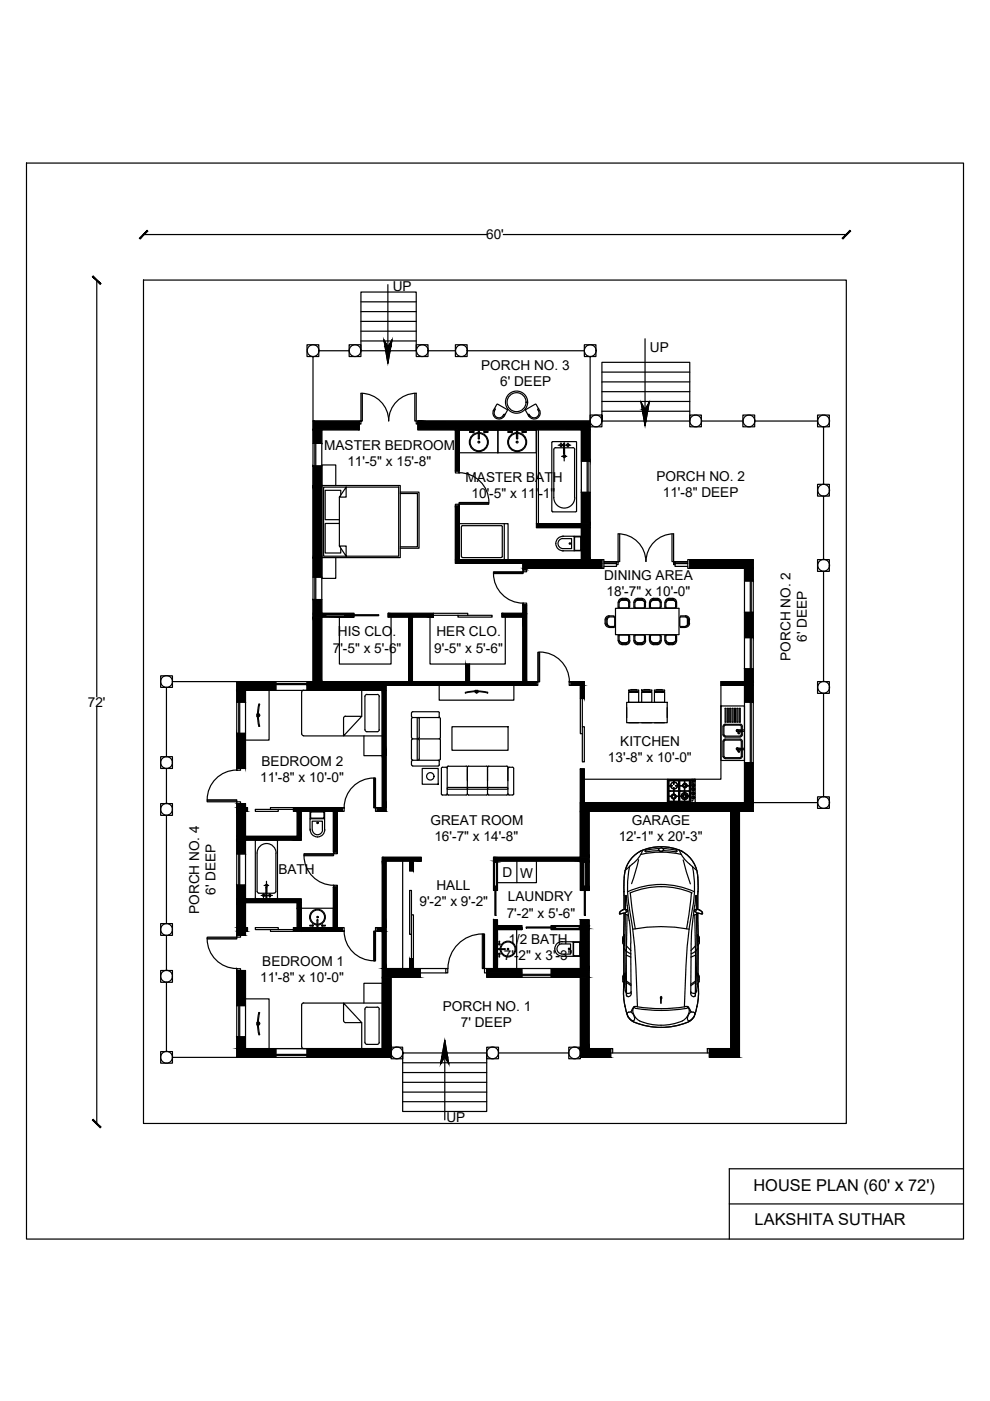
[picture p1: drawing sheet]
<svg xmlns="http://www.w3.org/2000/svg" width="210mm" height="297mm" viewBox="0 0 210 297" stroke-linecap="round" stroke-linejoin="round" font-family="sans-serif">
<!-- layer: 0 -->
<g fill="#000" stroke="#000" stroke-width=".21">
<path d="M81.4 72l.1 .3zM81.6 73.5h1.3l-.2 .9zM83.1 72l-.1 .3zM135.9 85.3l.9 1.5h-.6zM136.2 87.2h1.1l-.4 2.1zM137.7 85.3l-.3 1.5h-.6zM93.5 225.3l-.1 .3zM94.3 220.5l.5 2.8h-1zM94.3 224.1h.6l.2 1.2z"/>
<path d="M31.2 48.8l-1.5 1.9 1.7-1.7zM29.5 50.5l1.7-1.7-1.5 1.9z"/>
<path d="M178.5 50.5l.2 .2 1.5-1.9zM180.2 48.8l.2 .2-1.7 1.7z"/>
<path d="M19.6 58.7l1.6 1.6 .2-.2zM19.6 58.7l.2-.2 1.6 1.6z"/>
<path d="M81.4 72.3l.8 1.2zM81.4 72.3l.8 1.2h-.6z"/>
<path d="M81.6 73.5l.2 .9h.9zM81.8 74.4h.9l-.5 2.6z"/>
<path d="M83 72.3l-.1 1.2zM83 72.3l-.1 1.2h-.7z"/>
<path d="M66.4 98.8l1.8 4.1v-4.1zM66.4 98.8l1.8 4.1h-1.8z"/>
<path d="M66.4 91.1l1.8 2.9v-2.9zM66.4 91.1l1.8 2.9h-1.8z"/>
<path d="M66.4 89.3l9.8 1.8v-1.8zM66.4 89.3l9.8 1.8h-9.8z"/>
<path d="M96.5 91.1l.9 8.8v-8.8zM96.5 91.1l.9 8.8h-.9z"/>
<path d="M88.6 89.3l36.5 1.8v-1.8zM88.6 89.3l36.5 1.8h-36.5z"/>
<path d="M123.3 91.1l1.8 6.7v-6.7zM123.3 91.1l1.8 6.7h-1.8z"/>
<path d="M136.2 87.2l.4 2.1h.3zM136.6 89.3h.3l-.1 1z"/>
<path d="M136.2 86.8l1.1 .4 .1-.4zM136.2 86.8l1.1 .4h-1.1z"/>
<path d="M66.4 102.9l1.8 15.3v-15.3zM66.4 102.9l1.8 15.3h-1.8z"/>
<path d="M66.4 118.2l1.8 4.2v-4.2zM66.4 118.2l1.8 4.2h-1.8z"/>
<path d="M96.5 107.3l.9 11.3v-11.3zM96.5 107.3l.9 11.3h-.9z"/>
<path d="M123.3 104.4l1.8 6.6v-6.6zM123.3 104.4l1.8 6.6h-1.8z"/>
<path d="M113.7 111l11.4 .9v-.9zM113.7 111l11.4 .9h-11.4z"/>
<path d="M123.3 111.9l1.8 6.7v-6.7zM123.3 111.9l1.8 6.7h-1.8z"/>
<path d="M96.5 118.6l31.1 .9v-.9zM96.5 118.6l31.1 .9h-31.1z"/>
<path d="M110.9 119.5l16.7 1v-1zM110.9 119.5l16.7 1h-16.7z"/>
<path d="M146.2 118.6l13.5 1.9v-1.9zM146.2 118.6l13.5 1.9h-13.5z"/>
<path d="M66.4 127.1l1.8 2.9v-2.9zM66.4 127.1l1.8 2.9h-1.8z"/>
<path d="M66.4 130.8l1.8 13.7v-13.7zM66.4 130.8l1.8 13.7h-1.8z"/>
<path d="M66.4 130.2l2.6 .4v-.4zM66.4 130.2l2.6 .4h-2.6z"/>
<path d="M66.4 130l8.6 .2v-.2zM66.4 130l8.6 .2h-8.6z"/>
<path d="M66.4 130.6l8.6 .2v-.2zM66.4 130.6l8.6 .2h-8.6z"/>
<path d="M86.6 130.8l.8 13.7v-13.7zM86.6 130.8l.8 13.7h-.8z"/>
<path d="M82.3 130l9.6 .8v-.8zM82.3 130l9.6 .8h-9.6z"/>
<path d="M110.9 120.5l.8 .3v-.3zM110.9 120.5l.8 .3h-.8z"/>
<path d="M110.9 128.3l.8 1.7v-1.7zM110.9 128.3l.8 1.7h-.8z"/>
<path d="M106.4 130l5.3 .8v-.8zM106.4 130l5.3 .8h-5.3z"/>
<path d="M110.9 130.8l.8 13.7v-13.7zM110.9 130.8l.8 13.7h-.8z"/>
<path d="M157.8 129.8l1.9 5.4v-5.4zM157.8 129.8l1.9 5.4h-1.9z"/>
<path d="M157.8 120.5l1.9 2.7v-2.7zM157.8 120.5l1.9 2.7h-1.9z"/>
<path d="M50.2 155.5l1.9 7.4v-7.4zM50.2 155.5l1.9 7.4h-1.9z"/>
<path d="M50.2 146.4l1.9 2.5v-2.5zM50.2 146.4l1.9 2.5h-1.9z"/>
<path d="M50.2 144.5l8.3 1.9v-1.9zM50.2 144.5l8.3 1.9h-8.3z"/>
<path d="M65.1 145.3l16.8 1.1v-1.1zM65.1 145.3l16.8 1.1h-16.8z"/>
<path d="M81.1 146.4l.8 13.8v-13.8zM81.1 146.4l.8 13.8h-.8z"/>
<path d="M98.7 140.8l.9 3.7v-3.7zM98.7 140.8l.9 3.7h-.9z"/>
<path d="M65.1 144.5l48.6 .8v-.8zM65.1 144.5l48.6 .8h-48.6z"/>
<path d="M121.1 144.5l2.8 .8v-.8zM121.1 144.5l2.8 .8h-2.8z"/>
<path d="M123 145.3l.9 2.8v-2.8zM123 145.3l.9 2.8h-.9z"/>
<path d="M157.8 141.8l1.9 2.7v-2.7zM157.8 141.8l1.9 2.7h-1.9z"/>
<path d="M152.9 144.5l6.8 .8v-.8zM152.9 144.5l6.8 .8h-6.8z"/>
<path d="M157.8 145.3l1.9 3.6v-3.6zM157.8 145.3l1.9 3.6h-1.9z"/>
<path d="M50.2 170.4l1.9 .8v-.8zM50.2 170.4l1.9 .8h-1.9z"/>
<path d="M50.2 172l1.9 5.3v-5.3zM50.2 172l1.9 5.3h-1.9z"/>
<path d="M50.2 178.1l1.9 2.9v-2.9zM50.2 178.1l1.9 2.9h-1.9z"/>
<path d="M50.2 171.2l2.3 .8v-.8zM50.2 171.2l2.3 .8h-2.3z"/>
<path d="M63 172l.9 5.3v-5.3zM63 172l.9 5.3h-.9z"/>
<path d="M50.2 177.3l13.7 .8v-.8zM50.2 177.3l13.7 .8h-13.7z"/>
<path d="M70.7 172l.8 8.6v-8.6zM70.7 172l.8 8.6h-.8z"/>
<path d="M62.2 171.2l10.3 .8v-.8zM62.2 171.2l10.3 .8h-10.3z"/>
<path d="M81.1 160.2l.8 11v-11zM81.1 160.2l.8 11h-.8z"/>
<path d="M80 171.2l1.9 .8v-.8zM80 171.2l1.9 .8h-1.9z"/>
<path d="M123 163l.9 7.2v-7.2zM123 163l.9 7.2h-.9z"/>
<path d="M123 172l1.9 9.8v-9.8zM123 172l1.9 9.8h-1.9z"/>
<path d="M154.9 172l1.9 50.3v-50.3zM154.9 172l1.9 50.3h-1.9z"/>
<path d="M157.8 161.7l1.9 8.5v-8.5zM157.8 161.7l1.9 8.5h-1.9z"/>
<path d="M123 170.2l36.7 1.8v-1.8zM123 170.2l36.7 1.8h-36.7z"/>
<path d="M50.2 187.6l1.9 3v-3zM50.2 187.6l1.9 3h-1.9z"/>
<path d="M50.2 191.4l1.9 5.3v-5.3zM50.2 191.4l1.9 5.3h-1.9z"/>
<path d="M50.2 197.5l1.9 .8v-.8zM50.2 197.5l1.9 .8h-1.9z"/>
<path d="M50.2 196.7l2.3 .8v-.8zM50.2 196.7l2.3 .8h-2.3z"/>
<path d="M50.2 190.6l13.7 .8v-.8zM50.2 190.6l13.7 .8h-13.7z"/>
<path d="M63 191.4l.9 1.2v-1.2zM63 191.4l.9 1.2h-.9z"/>
<path d="M63 192.6l.9 4.1v-4.1zM63 192.6l.9 4.1h-.9z"/>
<path d="M70.7 188.1l.8 8.6v-8.6zM70.7 188.1l.8 8.6h-.8z"/>
<path d="M62.2 196.7l10.3 .7v-.7zM62.2 196.7l10.3 .7h-10.3z"/>
<path d="M62.2 197.4l10.3 .1zM62.2 197.4l10.3 .1z"/>
<path d="M81.1 182.6l.8 14.1v-14.1zM81.1 182.6l.8 14.1h-.8z"/>
<path d="M80 196.7l1.9 .8v-.8zM80 196.7l1.9 .8h-1.9z"/>
<path d="M81.1 197.5l.8 7.8v-7.8zM81.1 197.5l.8 7.8h-.8z"/>
<path d="M86.9 182.6l.8 2v-2zM86.9 182.6l.8 2h-.8z"/>
<path d="M81.1 181.8l8.2 .8v-.8zM81.1 181.8l8.2 .8h-8.2z"/>
<path d="M104.6 182.8l.2 6v-6zM104.6 182.8l.2 6h-.2z"/>
<path d="M104.6 182.6l.9 .2v-.2zM104.6 182.6l.9 .2h-.9z"/>
<path d="M105.3 182.8l.2 6v-6zM105.3 182.8l.2 6h-.2z"/>
<path d="M104.6 195l.9 1.2v-1.2zM104.6 195l.9 1.2h-.9z"/>
<path d="M104.6 197.1l.9 8.2v-8.2zM104.6 197.1l.9 8.2h-.9z"/>
<path d="M104.6 196.2l6 .5v-.5zM104.6 196.2l6 .5h-6z"/>
<path d="M104.6 196.7l6 .4v-.4zM104.6 196.7l6 .4h-6z"/>
<path d="M123 182.8l.8 6v-6zM123 182.8l.8 6h-.8z"/>
<path d="M104.6 181.8l20.3 .8v-.8zM104.6 181.8l20.3 .8h-20.3z"/>
<path d="M123 182.6l1.9 .2v-.2zM123 182.6l1.9 .2h-1.9z"/>
<path d="M124.2 182.8l.7 6v-6zM124.2 182.8l.7 6h-.7z"/>
<path d="M123 195l1.9 1.2v-1.2zM123 195l1.9 1.2h-1.9z"/>
<path d="M116.9 196.2l8 .3v-.3zM116.9 196.2l8 .3h-8z"/>
<path d="M122.8 196.5l2.1 .4v-.4zM122.8 196.5l2.1 .4h-2.1z"/>
<path d="M116.9 196.9l8 .2v-.2zM116.9 196.9l8 .2h-8z"/>
<path d="M123 197.1l1.9 8.2v-8.2zM123 197.1l1.9 8.2h-1.9z"/>
<path d="M50.2 219.8l1.9 2.5v-2.5zM50.2 219.8l1.9 2.5h-1.9z"/>
<path d="M50.2 205.8l1.9 7.4v-7.4zM50.2 205.8l1.9 7.4h-1.9z"/>
<path d="M81.1 207.2l1.8 15.1v-15.1zM81.1 207.2l1.8 15.1h-1.8z"/>
<path d="M86.9 203.3l.8 2v-2zM86.9 203.3l.8 2h-.8z"/>
<path d="M81.1 205.3l8 1.9v-1.9zM81.1 205.3l8 1.9h-8z"/>
<path d="M103.2 205.3l7.4 1v-1zM103.2 205.3l7.4 1h-7.4z"/>
<path d="M103.2 206.3l7.4 .9v-.9zM103.2 206.3l7.4 .9h-7.4z"/>
<path d="M116.9 205.3l8 1.9v-1.9zM116.9 205.3l8 1.9h-8z"/>
<path d="M123 207.2l1.9 15.1v-15.1zM123 207.2l1.9 15.1h-1.9z"/>
<path d="M19.8 237.3l-.2 .2 1.8 1.5zM19.6 237.5l1.8 1.5-.2 .1z"/>
<path d="M50.2 222.3l8.3 1.9v-1.9zM50.2 222.3l8.3 1.9h-8.3z"/>
<path d="M65.1 222.3l17.8 1.9v-1.9zM65.1 222.3l17.8 1.9h-17.8z"/>
<path d="M94.3 224.1l.8 1.2zM95 225.3l.2 .3z"/>
<path d="M93.7 224.1l-.2 1.2 .8-1.2zM93.7 224.1l-.2 1.2z"/>
<path d="M93.8 223.3l1.1 .8-.1-.8zM93.8 223.3l1.1 .8h-1.2z"/>
<path d="M123 222.3l6.5 1.9v-1.9zM123 222.3l6.5 1.9h-6.5z"/>
<path d="M150.4 222.3l6.4 1.9v-1.9zM150.4 222.3l6.4 1.9h-6.4z"/>
</g>
<g fill="none" stroke="#000" stroke-width=".25">
<path d="M5.6 34.6h198.7v228.1h-198.7zM20.5 59.4v88.3M30.4 59.4h149v178.8h-149zM30.4 49.7h72.8M106.7 49.7h72.7M66.4 75.6h1.2v-2.5h-2.5v2.5h1.3v13.7h9.8v1.8h-8v38.9h6.8v.8h-6.8v13.7h18.4v-13.7h-4.3v-.8h9.6M67.6 74.4h6.4M74 73.1h2.5v2.5h-2.5zM76.5 61.9h11.8v12.5h-11.8zM76.5 64h11.8M76.5 66.1h11.8M76.5 68.1h11.8"/>
<path d="M76.5 70.2h11.8M76.5 72.3h11.8M81.4 72l.8 1.5 .9-1.5-.9 5zM82.2 60.4v13.1M88.3 73.1h2.4v2.5h-2.4zM90.7 74.4h5.8M96.5 73.1h2.5v2.5h-2.5zM99 74.4h24.9M125.1 75.6h1.3v-2.5h-2.5v2.5h1.2v43h2.9v1.9h-.4v-1.9M127.6 76.8h18.6v12.5h-18.6v-1.3h-2.5v2.5h2.5zM127.6 78.9h18.6M136.8 71.8v15"/>
<path d="M66.4 89.3v55.2h-29.8v1.2h-2.5v-2.4h2.5v1.2M66.4 98.8h1.8M66.4 94h1.8M66.7 94v4.8M67 94v4.8M76.8 83.4v5.9h-.6v.6h.3v-6.5a5.9 5.9 0 0 1 5.9 5.8 5.9 5.9 0 0 1 5.9-5.8v6.5h.3v-.6h36.5M88 83.4v5.9h.6v1.8h7.9v8.8h.9v-8.8h8.2v4.9v-4.9h8.1M96.5 99.9h.9v.4h-.9zM97.4 96v-4.9v4.9M97.4 96h16.3M99.6 91.7h.7M99.6 91.6v-.1h.7v.1"/>
<path d="M100.2 91.5l.2-.1 .1 .2-.1 .2-.2-.1M101.4 91.9a1.84 1.84 0 0 0-1.5 2.8 1.84 1.84 0 0 0 3.2 0 1.84 1.84 0 0 0-1.5-2.8M101.4 91.7a2.01 2.01 0 0 0-1.6 3.1 2.01 2.01 0 0 0 3.4 0 2.01 2.01 0 0 0-1.6-3.1M101.4 91.5l.1 1.6 .1-1.6M101.4 91.4h.2M102.7 91.7h.7M102.8 91.6l-.1-.1h.7v.1M102.9 91.5l-.2-.1-.1 .2 .1 .2 .2-.1M104.6 87.1l.9-1.4 2.1 1.2-.8 1.4M104.6 87a1.29 1.29 0 0 0 .6 1.7 1.29 1.29 0 0 0 1.7-.4M104.8 86.7l.2 .1M104.9 87.1a1.04 1.04 0 0 0 .4 1.4 1.04 1.04 0 0 0 1.3-.3"/>
<path d="M105 86.9l-.2 .3M106.8 87.9l-.2 .3M106.8 87.9l.2 .1M107.7 91.5h.8v.1M107.7 91.7h.7M107.7 91.5v.1M108.3 91.5l.2-.1 .2 .2-.2 .2-.2-.1M109.5 91.5v1.5M109.5 91.9a1.84 1.84 0 0 0-1.4 2.8 1.84 1.84 0 0 0 3.1 0 1.84 1.84 0 0 0-1.4-2.8M109.5 91.7a2.01 2.01 0 0 0-1.6 3.1 2.01 2.01 0 0 0 3.5 0 2.01 2.01 0 0 0-1.6-3.1M109.5 91.4h.3M109.8 91.5v1.5h-.3"/>
<path d="M110.8 91.7h.7M111 91.5l-.2-.1-.2 .2 .2 .2 .2-.1M111.5 91.5h-.7v.1M111.6 91.5v.1M112.2 87.9l.1 .3M112.2 87.9l-.2 .1M113.7 96v-4.9v4.9M114 86.9l.2 .3M114.2 91.1v19.9M114.2 87.1a1.04 1.04 0 0 1-.4 1.4 1.04 1.04 0 0 1-1.4-.3M114.2 86.7l-.2 .1M114.4 87.1l-.9-1.4-2.1 1.2 .8 1.4"/>
<path d="M114.4 87a1.29 1.29 0 0 1-.5 1.7 1.29 1.29 0 0 1-1.7-.4M117 93.8v14.6M117.2 93.6h4.9l.1 .2M117.2 93.6l-.2 .2M117.8 94.9h3.6M117.8 94.9l-.4 .4v10.2M118.3 94.4h2.7M118.9 93.9v.9M119.1 96.8h1.1M119.5 94.1h.2v2.2h-.2zM119.6 93.8v3.9M120.4 93.9v.9"/>
<path d="M121.5 94.9l.4 .4M121.8 95.3v10.2M122.2 93.8v14.5l-.1 .2h-4.9M123.3 97.8h1.8M124.5 97.8v6.6M124.7 97.8v6.6M127.6 81h18.6M127.6 83h18.6M127.6 85.1h18.6M127.6 87.2h18.6M135.9 85.3l.9 1.5 .9-1.5-.9 5zM146.2 88h2.5v2.5h-2.5z"/>
<path d="M148.7 89.3h8.8M157.5 88h2.5v2.5h-2.5zM160 89.3h13.3M173.3 88h2.5v2.5h-2.5zM174.6 90.5v12.2M68.2 102.9h16.7v15.3h-16.7M68.6 103.3h15.9v14.6h-15.9zM71.2 102.9v-4.3h-3v24h3v-4.4M72 111h-3.1v6.2h3.3v-1M72 115.8h1.4v2.1zM72 105.4v10.4M72.2 105v-1h-3.3v6.2h3.1"/>
<path d="M73.4 103.3v2.1h-1.4zM84.9 104.6h3.6v11.3h-3.6M84.9 104.3h3.9v11.9h-3.9M96.5 106.9h.9v.4h-.9zM97.4 106.5h6.2v.4h-6.2zM97.4 106.7h6.2M97.4 100.2a6.3 6.3 0 0 1 6.3 6.3M97.4 111h10.3v7.6M97.8 111.7v6.3M97.9 118l.2 .2M98 118.2h8.3M98 111.4h8.3"/>
<path d="M98.1 111.4l-.2 .2M106.3 111.4l.2 .2M106.5 111.7v6.3l-.2 .2M106.9 111v7.6M113.7 111v-19.9h-16.3h25.9v19.9h-9.6v.9h9.6v6.7h-25.9v-11.3h-.9v12.2h14.4v1.3h.8v-.3h15.9M117 108.3l.2 .2M117.4 105.5a2.22 2.22 0 0 0 2.2 2.2 2.22 2.22 0 0 0 2.3-2.2M119.3 113.7h2.4v3.1M119.3 114.2a1.08 1.08 0 0 0-1 1 1.08 1.08 0 0 0 1 1.1h1.9v-2.1h-1.9M119.5 113.7a1.55 1.55 0 0 0-1.7 1.5 1.55 1.55 0 0 0 1.7 1.6M121.7 113.7h1.6v3.1h-4M121.8 113.8h1.3v2.9h-1.3z"/>
<path d="M123.3 104.4h1.8M128 119.1h2.7v1h-2.7M128 119.3h2.7M128 119.5h2.7M131 113.2v6.5h-.3v-.6h.7v-5.9M131.1 113.2a5.9 5.9 0 0 1 5.8 5.8M142.5 113.2v5.9h.6v.6h-.3v-6.5M142.8 113.2a5.9 5.9 0 0 0-5.8 5.8M143.1 119.3h2.7M143.1 119.5h2.7M145.8 119.1h-2.7v1h2.7M145.8 118.6h.4v1.9h-.4z"/>
<path d="M146.2 118.6h13.5v53.4h-2.9v52.2h-6.4v-1.9h-.4v1M173.3 118.6h2.5v2.5h-2.5zM173.3 102.7h2.5v2.5h-2.5zM174.6 105.2v13.4M66.4 122.4h1.8M66.4 127.1h1.8M66.7 122.4v4.7M67 122.4v4.7M72 130.8v10h10.9v-10M73.1 130.3h7.2v.2h-7.2zM75 130.3l-6-.1v.4l6-.1M91.2 130.8v10h15.9v-10"/>
<path d="M91.9 130.5h12.4v.3h-7.2v-.3M99.2 130.5v-.5h-7.3v.8h-4.5v13.7h11.3v-3.7M104.6 121.6a6.3 6.3 0 0 0 6.3 6.3M104.6 121.2h6.3v.4h-6.3zM104.6 121.4h6.3M110.9 120.8h.8v.4h-.8zM110.9 127.9h.8v.4h-.8zM114 138.3h.4v6.3h-.4zM114.2 138.3v6.3M114.4 138.2a6.3 6.3 0 0 1 6.3 6.3M128.3 131.4v.7a.87 .87 0 0 0 .9 .9M128.5 131.4v.7a.66 .66 0 0 0 .7 .7"/>
<path d="M128.7 131.3v.9M128.7 132.2l.5 .6M128.7 131.3l.5-.5a.64 .64 0 0 0-.7 .6M129.1 130.6h1.1v.2M129.1 132.8h1.1M129.1 130.8h1.1M129.2 130.5a.87 .87 0 0 0-.9 .9M130.2 130.8l.1 .1v1.8l-.1 .1M130.2 132.8v.2h-1.1M131 127.7v1.1h.3M131.1 135.8a.87 .87 0 0 0 .9 .9M131.3 128.8l.1 .1h1.8l.1-.1"/>
<path d="M131.3 134.8l.1-.2h1.8l.1 .2M131.3 134.8h-.3v1M131.3 127.7v1.1M131.3 134.8v1M131.9 136.2l-.6-.4a.66 .66 0 0 0 .7 .7M131.9 136.3h.8M131.9 126.9h.8a.8 .8 0 0 1 .8 .8v1.1h-.2M131.9 127.1h.8a.66 .66 0 0 1 .6 .6v1.1M132 126.9a.87 .87 0 0 0-.9 .8M132 127.1a.66 .66 0 0 0-.7 .6M132.7 127.3h-.8l-.6 .4M132.8 127.3l.6 .4"/>
<path d="M133.3 134.8h.2v1M133.3 134.8v1M133.3 135.8a.66 .66 0 0 1-.6 .7h-.8M133.4 135.8l-.6 .4M133.5 135.8a.87 .87 0 0 1-.8 .9h-.8M134.4 135.8a.87 .87 0 0 0 .9 .9M134.6 135.8a.66 .66 0 0 0 .7 .7M134.6 128.8l.1 .1h1.8l.1-.1M134.6 134.8l.1-.2h1.8l.1 .2M134.6 134.8v1M134.6 134.8h-.2v1M134.6 135.8l.6 .4"/>
<path d="M135.2 127.3h.9l.6 .4M135.2 136.3h.9M135.2 127.3l-.6 .4M135.2 127.1h.8a.66 .66 0 0 1 .7 .6M135.2 126.9h.8a.87 .87 0 0 1 .9 .8M135.3 127.1a.66 .66 0 0 0-.7 .6v1.1M135.3 126.9a.87 .87 0 0 0-.9 .8v1.1h.2M136.6 134.8h.2v1M136.6 127.7v1.1M136.6 134.8v1M136.7 135.8l-.6 .4M136.7 135.8a.66 .66 0 0 1-.7 .7h-.8"/>
<path d="M136.8 127.7v1.1h-.2M136.9 135.8a.87 .87 0 0 1-.9 .9h-.8M137.7 135.8v-1l.3-.2h1.9l.3 .2v1M137.7 135.8a.87 .87 0 0 0 .9 .9h.7M137.9 127.7v1.1M137.9 134.8v1M137.9 135.8l.6 .4M138 135.8a.66 .66 0 0 0 .6 .7h.7M138.5 136.3h.9M139.3 126.9h-.7a.87 .87 0 0 0-.9 .8M139.3 127.1h-.7a.66 .66 0 0 0-.6 .6M139.3 126.9a.87 .87 0 0 1 .9 .8v1.1l-.3 .1h-1.9l-.3-.1v-1.1"/>
<path d="M139.3 127.1a.66 .66 0 0 1 .7 .6v1.1M139.4 127.3h-.9l-.6 .4M139.4 127.3l.6 .4M139.4 136.2l.6-.4a.66 .66 0 0 1-.7 .7M140 134.8v1M140.2 135.8a.87 .87 0 0 1-.9 .9M141 127.7v1.1l.3 .1h1.8l.1-.1M141 127.7a.87 .87 0 0 1 .8-.8h.8a.87 .87 0 0 1 .9 .8v1.1h-.3M141 135.8a.87 .87 0 0 0 .8 .9h.8a.87 .87 0 0 0 .9-.9M141.2 127.7v1.1M141.2 134.8v1M141.2 135.8l.6 .4"/>
<path d="M141.2 127.7a.66 .66 0 0 1 .6-.6h.8a.66 .66 0 0 1 .6 .6v1.1M141.2 135.8a.66 .66 0 0 0 .6 .7h.8a.66 .66 0 0 0 .6-.7M141.8 136.3h.8M142.6 127.3h-.8l-.6 .4M142.7 127.3l.6 .4M143.2 134.8l-.1-.2h-1.8l-.3 .2v1M143.2 134.8h.3v1M143.2 134.8v1M143.3 135.8l-.6 .4M144 134.5v-5.5h-13.5v5.6h13.5M144.3 130.8l-.2 .1v1.8l.2 .1M144.3 132.8v.2h1"/>
<path d="M144.3 130.8h1M145.3 130.6h-1v.2M145.3 130.5a.87 .87 0 0 1 .9 .9M145.7 131.3v.9M145.8 132.2l-.4 .6h-1.1M145.8 131.3l-.4-.5a.63 .63 0 0 1 .6 .6M146 131.4v.8M146 132.1a.66 .66 0 0 1-.7 .7M146.2 131.4v.8M146.2 132.1a.87 .87 0 0 1-.9 .9M146.2 120.5h11.6v24h-4.9v.8h4.9v24.9h-33.9v-7.2h-.9v18.8M157.8 129.8h1.9"/>
<path d="M157.8 123.2h1.9M157.8 135.2h1.9M159.1 123.2v6.6M159.1 135.2v6.6M159.3 123.2v6.6M159.3 135.2v6.6M174.6 121.1v23.4M20.5 149.8v88.4M35.3 145.7v14.7M50.2 144.5v18.4h1.9v-16.5h29v24.8h-1.1v.8h1.9v-26.7h31.8M50.2 155.5h1.9M50.2 148.9h1.9"/>
<path d="M50.6 148.9v6.6M50.8 148.9v6.6M54.5 151.4h.1v.6h-.1zM54.8 151.3l.3 .3-.3 .4M54.8 151.4l.2 .2-.2 .3M54.9 149.3l-.3 2 .3 2.7M54.9 149.3h.1M54.9 154h.1M55.1 149.3l-.3 2 .3 2.7M57.1 146.4v10.5h-5M58.5 144.5v1.9M58.5 144.9h6.6"/>
<path d="M58.5 145.1h6.6M64 155.5v.3l.4 .2M64.4 146.4h16.7v13.8h-3.9v-4.2M64.4 156h16.7M64.4 146.3l-.4 .3v.2v8.8M65.1 144.5v1.9M73.3 151.8l-.4 .3-.1 .2v3.7l3.9-4.1h-3.4M76.7 146.4v5.5M77.4 154.7v.2l.4 .2h2.2M77.8 147.3h2.2M77.8 147.2l-.4 .2v.3v7M80 147.2l.4 .2v.3"/>
<path d="M80.4 147.7v7M80.4 154.7v.2l-.4 .2M87.2 151.2v.7M87.2 152.4v4M87.2 156.9v4M87.3 156.9l.2-.2h5.8l.1 4.2-.3 .2M87.3 156.4l.2 .2M87.3 151.1l.2-.2h5.4l.3 .2M87.3 151.9l.2 .2M87.5 152.1h5.6l.3 .3M87.5 152.1l-.2 .3M88.5 152.1v9.1"/>
<path d="M88.7 156.7l.2 .2v4l-.2 .2M88.7 152.1l.2 .3M88.9 156.4l-.2 .2M88.9 152.4v4M93.1 145.3v3.1h15.9v-3.1M93.1 151.2v.7M93.2 151.9l-.3 .2M93.4 156.4l-.3 .2M93.4 152.4v4M95.8 154.1h11.9v5h-11.9zM98.7 146.8v.2M98.7 146.8l2.7-.3 2 .3"/>
<path d="M98.7 146.9l2.7-.3 2 .3M99.6 140.8v3.7h11.3v-13.7h-4.5v-.8h4.5v-1.7h.8v16.2h2v.8h-2M100.7 146.6l.4 .3 .3-.3M100.7 146.4h.6v.1h-.6zM100.8 146.6l.3 .2 .2-.2M103.4 146.8v.2M113.7 144.6h.3v.7h-.3zM120.7 144.6h.4v.7h-.4zM121.1 145.3h1.9v2.8M122.3 145.3h.7h-1.9v-.8h2.8v3.6h-.9v7.5h.5M123.5 148.1v13.4h.4v-7.4h-.4M132.9 148.9h8.6v4.3h-8.6z"/>
<path d="M132.9 150v2.2M133.3 146.3h2.1v.3h-2.1zM133.3 146.8h2.1v2.1h-2.1zM133.3 153.2h2.1M133.8 146.3h1.1M133.8 146.6v.2M134.9 146.6v.2M135.4 148.9h2.8v-2.1h-2.2v2.1M136 146.3h2.2v.3h-2.2zM136 153.2h2.2M136.5 146.3h1.2M136.5 146.6v.2"/>
<path d="M137.7 146.6v.2M138.8 146.3h2.1v.3h-2.1zM138.8 146.8h2.1v2.1h-2.1zM138.8 153.2h2.1M139.2 146.3h1.2M139.2 146.6v.2M140.4 146.6v.2M141.5 150v2.2M152.9 149.7h4.9v11.5h-4.9zM152.9 145.3v19.9h-29M153.3 155.8l.1 .2 .4 .2M153.5 155.8l.3 .2"/>
<path d="M153.7 156.1h3.2M153.7 156.7h3.2M153.7 156.9h3.2M153.7 153.7h3.2M153.7 150.2h.2v2.9h-.2zM153.7 156.3h3.2M153.7 153.6h3.2M153.8 156.9l-.3 .2v3.3M153.8 153.7l-.3 .3v1.8M153.8 156.7l-.4 .2-.1 .2v3.3M153.8 153.5l-.4 .2-.1 .3v1.8M154.2 150.2h.2v2.9h-.2z"/>
<path d="M154.7 150.2h.2v2.9h-.2zM155.2 150.2h.2v2.9h-.2zM155.7 150.2h.2v2.9h-.2zM156.2 150.2h.2v2.9h-.2zM156.5 155.4l.1 .1h.1M156.5 159.3l.1 .1h.1M156.7 155.1h.1M156.7 154.8h1.1M156.7 158.9h.1M156.7 154.7v.3M156.7 150.2h.3v2.9h-.3zM156.9 156.9l.3 .2v3.3"/>
<path d="M156.9 153.7l.3 .3v1.8M156.9 156.7l.4 .2 .1 .2v3.3M156.9 153.5l.4 .2 .1 .3v1.8M157 154.9l-.6 .5 .3 .2 .4-.6M157 158.8l-.6 .5 .3 .2 .4-.6M157 155.1h.8M157 158.9h.8M157.2 155.8l-.3 .2M157.4 155.8l-.2 .4h-.3M157.8 158.7l-1.1-.1v.3M157.8 141.8h1.9M157.8 148.9h1.9"/>
<path d="M159.1 148.9v12.8M159.3 148.9v12.8M173.3 144.5h2.5v2.5h-2.5zM174.6 147v21.9M34.1 160.4h2.5v2.5h-2.5zM34.1 170.4h2.5v2.5h-2.5zM35.3 162.9v7.5M35.3 172.9v22.9M43.9 169.6h6.3v.4h-6.3zM43.9 169.8h6.3M50.2 170h.8v.4h-.8zM50.2 162.9h.8v.4h-.8z"/>
<path d="M50.2 163.3a6.3 6.3 0 0 0-6.3 6.3M54.1 178.3v12.1M54.3 178.1h4.4M54.3 178.1l-.1 .2M57.3 171.6v-.4h4.9v.8h.8v5.3h-10.9v-5.3h.4v-.8h-.4v-.8h-1.9v27.9h1.9v-.8h.4v-.8h-.4v-5.3h10.9v5.3h-.8v.8h-4.9v-.4M58.7 178.1l.2 .2M58.8 178.3v12.1M59 171.6v.4h-4.9v-.4h8.1M62.2 171.2h10.3v.8h-1v8.6h-.8v-8.6h-6.8v6.1h-11.8v12.5h11.8v6.1h6.8v-8.6h.8v8.6h1v.8h-10.3M65.7 173.6v-1.6h3.1v4M65.8 175.8a1.55 1.55 0 0 0 1.5 1.6 1.55 1.55 0 0 0 1.6-1.6M65.9 172.2h2.8v1.3h-2.8z"/>
<path d="M66.2 176v-1.9h2.2v1.9M66.2 176a1.08 1.08 0 0 0 1.1 1 1.08 1.08 0 0 0 1.1-1M68.8 173.6h-3.1v2.4M72.5 171.3h.5v.7h-.5zM79.2 165h.4v6.3h-.4zM79.3 165a6.3 6.3 0 0 0-6.3 6.2M79.4 165v6.3M79.6 171.3h.4v.7h-.4zM87.2 161.4v.8M87.3 160.9l.2 .2M87.3 162.1l.2 .3M87.5 162.4h5.4"/>
<path d="M89.5 162.9h3.4v3.4h-3.4zM92.9 161.2l.3 .2M93.1 161.2h-5.6l-.2 .2M93.1 161.4v.8M93.2 162.1l-.3 .3M93.6 162.9v5.4l.2 .3h.8l.2-.3M93.6 162.9l.2-.2h.8l.2 .2M94.8 167.2l.2-.3h3.8l.3 .3M94.8 167.3h12.9M95 162.5h3.8M95 162.4l-.2 .3v5.6M98.9 162.4l.2 .3-.1 5.8-4 .1-.2-.3"/>
<path d="M99.1 168.3l.3 .3M99.3 166.9h3.9l.2 .3 .2-.3h3.8l.3 .3M99.3 162.5h3.9M99.4 162.4l-.3 .3M99.4 166.9l-.3 .3M103.2 162.4l.2 .3 .2-.3M103.4 162.7v5.6M103.6 162.5h3.8M107.4 162.4l.3 .3v5.6M107.7 168.3l-.3 .3h-3.8l-.2-.3-.2 .3h-3.9M107.7 168.3l.3 .3M107.9 162.7h.8l.2 .2"/>
<path d="M108 162.7l-.3 .2M108.9 162.9v5.4l-.2 .3h-.8M123 170.2v11.6h-18.4v7h.9v-6.2h17.5v6.2h1.9v-16.8h30v50.3h-4.5M139.7 180l.2-.1a.58 .58 0 0 1 .8 .2 .6 .6 0 0 1-1.1 0zM139.9 179.9l-2.5 .3-.6 .1v.2M140.2 179.6h.1M140.5 179.9l2.9 .4M141.5 170.1l.1 .1M141.6 165.3h5.7M141.6 165.2l-.1 4.9M141.7 165.5v4.4M141.7 169.9l.1 .1"/>
<path d="M141.8 166.6h.8l-.8 .1M141.8 168.8h.7l-.7 .1M141.8 165.6v4.3M141.8 169.9l2.1 .1M141.8 170h4.4M141.8 165.4h4.4M141.8 165.4l-.1 .1M141.8 167.8v2.1h1M141.8 166.7v1M141.9 167.8h.1M141.9 167.7h.1M141.9 167.8h.9"/>
<path d="M141.9 167.7h.9M142.8 165.5v.8l.1-.8M142.8 170v-.7l.1 .7M142.8 167l.1 1.5zM142.8 165.6h-1v1M142.9 165.6h1v1M142.9 167.8h1M142.9 167.7h1M143.9 167.8h.1M143.9 167.7h.1M143.9 167.8v2.1h-1M143.9 166.7v1"/>
<path d="M143.9 165.5h-2.1M143.9 165.5h.1M144 165.6v4.3M144 166.6h-.8l.8 .1M144 168.8h-.8l.8 .1M144 168.8h.8l-.8 .1M144.1 169.9l.1 .1M144.1 167.8h.1M144.1 167.7h.1M144.1 167.7v-1h.7l-.7-.1v-1h1v.7l.1-.7h1v1h-.6l.6 .1v1M144.1 167.8v2.1h1M144.1 167.8h1"/>
<path d="M144.1 167.7h1M144.1 170h2.1M144.1 165.5h2.1M144.2 165.5l-.2 4.4M145.1 167l.1 1.5zM145.1 170v-.9l.1 .9M145.2 167.8h1M145.2 167.7h1M146.2 167.8h.1M146.2 167.7h.1M146.2 167.8v2.1h-1M146.2 165.5v4.4"/>
<path d="M146.2 165.4l.1 4.5M146.2 169.9v.1M146.2 168.8h-.7l.7 .1M146.3 169.9l-.1 .1M146.4 165.6v4.6M146.5 166.1v4.1M146.6 165.6h.2zM146.6 165.5h.2zM146.6 165.4h.2zM146.7 165.3l-.2 .2M146.8 165.8h.3M146.8 165.8l-.3 .3"/>
<path d="M146.9 169.3l-.2-.2 .2-.3 .1 .3-.2 .3M146.9 167.1a.24 .24 0 0 0-.2 .2 .24 .24 0 0 0 .2 .3v-.1M146.9 165.6h.2zM146.9 165.5h.2zM146.9 165.4h.2zM146.9 166.7v-.5a.24 .24 0 0 0-.2 .3 .24 .24 0 0 0 .2 .2M146.9 168v.4a.24 .24 0 0 1-.2-.2 .24 .24 0 0 1 .2-.2M146.9 167.1v.4M147 166.7l.1-.5a.24 .24 0 0 1 .2 .3 .24 .24 0 0 1-.2 .2M147 168l.1 .4a.24 .24 0 0 0 .2-.2 .24 .24 0 0 0-.2-.2M147 167.1v.4M147.1 167.1a.24 .24 0 0 1 .2 .2 .24 .24 0 0 1-.2 .3v-.1"/>
<path d="M147.1 169.3l.2-.2-.2-.3-.1 .3 .1 .3M147.3 165.2l.1 4.9M147.4 165.5l-.3 .3M147.4 170.1l-5.8 .1M153.3 160.4l.1 .2 .4 .2M153.5 160.4l.3 .2M153.7 160.6h3.2M153.7 160.9h3.2M157.2 160.4l-.3 .2M157.4 160.4l-.2 .3-.3 .1M157.8 161.7h1.9M159.7 170.2h13.6"/>
<path d="M173.3 168.9h2.5v2.5h-2.5zM34.1 195.8h2.5v2.5h-2.5zM35.3 198.3v7.5M43.9 199.1a6.3 6.3 0 0 0 6.3 6.2M43.9 198.7h6.3v.4h-6.3zM43.9 198.9h6.3M50.2 198.3h.8v.4h-.8zM50.2 187.6h1.9M50.2 181h1.9M50.6 181v6.6M50.8 181v6.6M54.2 190.4l.1 .1"/>
<path d="M54.3 190.6h4.4M54.5 189l.4 .3M54.8 189.4h3.3M55.4 189.9h2.4M55.9 189.5v.8M56 187.7h1M56.4 188.2h.2v2h-.2zM56.5 186.8v3.6M57.2 189.5v.8M58.5 180.9v8.1M58.5 189l-.4 .3M58.5 180.9a2.01 2.01 0 0 0-2-2.1 2.01 2.01 0 0 0-2 2.1v8.1"/>
<path d="M58.9 190.4l-.2 .1M59 197.1v-.4h-4.9v.4h8.1M63.9 192.6h6.8v4.1h-6.8M63.9 192.6v4.1v-4.1M64.5 181.4a6.3 6.3 0 0 0 6.2 6.3M64.5 181h6.2v.4h-6.2zM64.5 181.2h6.2M65.7 196.3h.6M65.7 196.2h.6M65.8 196.2v.1M66.2 196.2l.1-.1 .1 .1-.1 .2-.1-.1M66.3 196.2v.1"/>
<path d="M67.2 195.1h.2M67.2 196.3h.2M67.2 195.1v1.3M67.2 196.1a1.67 1.67 0 0 1-1.3-2.5 1.67 1.67 0 0 1 2.8 0 1.67 1.67 0 0 1-1.3 2.5M67.2 195.9a1.5 1.5 0 0 1-1.2-2.2 1.5 1.5 0 0 1 2.6 0 1.5 1.5 0 0 1-1.2 2.2M67.4 195.1v1.3M68.3 196.3h.6M68.3 196.2h.6M68.3 196.2v.1M68.5 196.2l-.2-.1-.1 .1 .1 .2 .2-.1M68.9 196.2v.1M70.7 180.6h.8v.4h-.8z"/>
<path d="M70.7 187.7h.8v.4h-.8zM72.5 196.7h.5v.7h-.5zM73 197.4a6.3 6.3 0 0 0 6.3 6.3M79.2 197.4h.4v6.3h-.4zM79.4 197.4v6.3M79.6 196.7h.4v.7h-.4zM85.4 182.6v22.7M87.2 198.1h-.3v-9.3h.3v14.5M87.2 194h.5v9.3h-.8v2h-5v-22.7h5v2h.8v-2h1.6v-.8h-8.2v14.9h-1.1v.8h1.1v24.8h-29M102.3 198h.4v7.3h-.4zM102.3 198a7.3 7.3 0 0 0-7.3 7.3M102.5 198v7.3"/>
<path d="M104.9 187.9h.2v6.2h-.2zM104.9 188.8l-.1-6h.5v6h-.2M105.5 187.1h4.1M105.5 197.8v6.8M105.9 199.6v.6M105.9 199.6h-.1v.6h.1M109.5 197.1v8.2M109.6 182.6v4.5h4.1v-4.5M110.6 196.7v.4v-.9h-5.1v-1.2h-.9v10.3h-1.4v1.9h19.8v17h6.5v-1.9h.4v1M111.6 196.5h6.2v.3h-6.2zM116.9 196.5h5.9v.4h-5.9M116.9 196.5v-.3h6.1v-1.2h1.9v27.3h4.6"/>
<path d="M116.9 196.8v.3h6.1v8.2h-17.5v-8.2h5.1M119.1 199.7h2.4v3.1M119.3 199.6a1.55 1.55 0 0 0-1.7 1.6 1.55 1.55 0 0 0 1.7 1.5M121.5 199.7h1.5v3.1h-3.9M121.6 199.8h1.3v2.8h-1.3zM123.9 188.8h-.1v-6h.4l-.1 6M123.9 187.9h.2v6.2h-.2zM131.3 193.7h.1M131.4 193.4l-.1 .3M132 198.9l.4-.8v2.4l-.3-.6 .2 .4M132 198.9l.1 1M132.2 198.9v.6"/>
<path d="M132.2 199.5l.2 .3M132.2 198.4l-.2 .5M132.3 193.6l-.1 4.8M132.3 192.8l-.9 .6M132.4 186l-.1 6.9M132.4 192.8l.4 .2-.1 .5M132.4 198.6l-.2 .3M132.6 193.5a197 197 0 0 0 .2 17.6l.2-17.1M132.6 193.8l.7 .3M132.6 193.5l-1.2 .3 .9-.2-.1 4.8M132.6 189.9v3M132.7 189.9h.1"/>
<path d="M132.7 192.9h.3M132.7 193.5h.1M132.8 189.9l.1 .3M132.8 190.2l.2 1.8M133 192l.4 3.1M133 193.3h-.3M133 192.9v.3M133.1 189.1a17 17 0 0 1 14.1 0M133.4 195.1l.4 4.8M133.4 192.5a117.6 117.6 0 0 1 1.8 21l5 .4 5-.4M133.5 183.6a22.5 22.5 0 0 0-.1 8.8M133.6 189.3a16.9 16.9 0 0 1 13.2 0"/>
<path d="M133.6 189.3l1.1 7.6M133.7 200l.1 10.7M134.1 183.2l-1.6 1.4M134.2 197a32.6 32.6 0 0 1 11.9 0M135.4 182.3l-1.5 5.1M135.8 180.5a6.4 6.4 0 0 0-3.4 5.5M135.8 180.5a10.5 10.5 0 0 1 8.9 .1M135.9 181.2a18.9 18.9 0 0 1 8.6 0M136.3 180.3l-.9 1.6-1.3 1.3M136.8 180.5l.2 .1M139.6 180.2a.56 .56 0 0 0 .5 .3 .56 .56 0 0 0 .6-.3M139.7 180.3l-2.6 .3"/>
<path d="M140.6 180.3l2.7 .3M143.4 180.2l.1 .3M143.5 180.5l-.2 .1M144 180.3l.9 1.6 1.3 1.3M144.7 180.6a6.4 6.4 0 0 1 3.2 5.4M144.9 182.3l1.5 5.1M146.2 183.2l1.5 1.4M146.6 189.3l-1 7.6M146.8 183.7a22.5 22.5 0 0 1 .1 8.7M146.8 192.5a114.7 114.7 0 0 0-1.7 21M147.3 192a91 91 0 0 0-.8 18.3M147.3 193.3h.2"/>
<path d="M147.3 192.9v.3M147.4 192.9h-.1M147.5 190.2l-.2 1.8M147.6 193.5h.1M147.6 189.9h-.1l-.1 .3M147.6 193.5l1.3 .3-1-.2 .1 4.8M147.6 189.9v3l-.2-.1M147.7 193.5a197 197 0 0 1-.3 17.6l-.1-17.1M147.7 193.8l-.7 .3M147.9 198.1v2.4M147.9 198.6l.2 .3M147.9 198.1l.4 .8"/>
<path d="M147.9 186l.1 3M147.9 193.6l.1 4.8M148 192.8l.9 .6M148 189l-.1 3.9h-.3v.6M148.1 198.4l.2 .5M148.1 198.9v.6M148.1 199.5l-.2 .3M148.3 198.9v1M148.9 193.4l.1 .3M149 193.7h-.1M34.1 205.8h2.5v2.5h-2.5zM35.3 208.3v14.7"/>
<path d="M50.2 205.4h.8v.4h-.8zM50.2 213.2h1.9M50.2 219.8h1.9M50.6 213.2v6.6M50.8 213.2v6.6M52.1 211.8h5v10.5M54.5 216.7h.1v.6h-.1zM54.8 216.7l.3 .3-.3 .4M54.8 216.7l.2 .3-.2 .3M54.9 214.7l-.3 2 .3 2.7M54.9 219.4h.1M54.9 214.7h.1"/>
<path d="M55.1 214.7l-.3 2 .3 2.7M64.4 212.7h16.7M64.4 212.6l-.4 .2v.3v8.8l.2 .4h.2M73.3 216.8h3.4l-3.9-4.1v3.7l.1 .2 .4 .2M76.7 216.8v5.5M77.2 212.7v-4.2h3.9v13.8h-16.7M77.8 213.6h2.2M77.8 213.5l-.4 .2v.3v7M80 213.5l.2 .1 .2 .4M80.4 214v7M87.7 203.3v2h1.4M89.1 206.3h5.4"/>
<path d="M94.5 205.3h.4v1h-.4zM94.5 205.3h-5.4v1.9h-6.2v17h-32.7M102.7 205.3h.5v1h-.5zM105.8 201.2h1.2M105.8 201.1v.2h1.2l.1-.1-.1-.1M105.8 202.2h.1M105.8 202.8h.1M105.8 202.3v.5M105.8 200.1l-.1 .1 .2 .1 .1-.1-.1-.1M105.8 202.4l-.1-.2 .2-.1 .1 .1-.1 .2M105.9 202.3v.5M106 201.1a1.67 1.67 0 0 1 2.6-1.3 1.67 1.67 0 0 1 0 2.8 1.67 1.67 0 0 1-2.6-1.3"/>
<path d="M106.2 201.1a1.5 1.5 0 0 1 2.3-1.2 1.5 1.5 0 0 1 0 2.6 1.5 1.5 0 0 1-2.3-1.2M110.6 205.3v1.9M110.6 206.8h6.3M110.6 206.6h6.3M116.9 205.3v1.9M119.1 200.1a1.08 1.08 0 0 0-1 1.1 1.08 1.08 0 0 0 1 1.1M119.1 200.1h1.9v2.2h-1.9M132.1 207.1l.3-.8v2.4M132.1 207.1v1M132.2 200.3l.1 6.2-.2 .6M132.2 201l.6 .7 1 .5M132.3 209.1l-.1 1.8 .3 2.5"/>
<path d="M132.3 208.6l-.1 .6M132.3 208.5l-.2-.4 .4 .6M132.4 208.6l.2 1.4a.67 .67 0 0 0 .5 .6 .67 .67 0 0 0 .7-.3M132.4 206.8l-.2 .3v.6l.2 .3M132.5 213.4l.6 2M132.8 208.3l1 .7M132.8 208l1 .7M132.8 202.5l1 .4M132.8 200.6l1 .9M133.1 215.4l.4 .6a.68 .68 0 0 0 .9 .4l.1-.3M133.1 215.4l.4 .7a9.7 9.7 0 0 0 5.3 1.7 15 15 0 0 0 6.9-1M133.3 214.6l-.3 .1v.4"/>
<path d="M133.6 214.6h-.3M133.6 214.5l.3 .1M133.8 210.7a.53 .53 0 0 1-.3 .6 .53 .53 0 0 1-.6-.2M133.9 214.7l.2 .2M134.2 214.9l.4 1.2M134.2 213.9a2.76 2.76 0 0 0 2.6 3 11.2 11.2 0 0 0 8.3-.7l.8-1.1 .3-.8-.1-.4M134.4 213.6l-.2 .3M134.4 213.5l.4 .3M134.8 213.8l2.3 .3 3.1 .1 3-.1 2.3-.3M135.2 213.4h-.8l-.6 1.2M140.1 211.6v1.1M140.1 211.8l-.1-.3 .2-.2 .1 .2-.1 .3"/>
<path d="M140.1 211.6l.1 1.1M145.1 213.4h.6l.3 .2M145.8 213.6l.2 .3M145.9 213.5l-.4 .3M146 213.6l.5 1M146.1 214.9l-.3 .9 .1 .6a1.49 1.49 0 0 0 1.4-1M146.3 214.7l-.2 .2M146.5 210.3v.4M146.5 210.7a.53 .53 0 0 0 .3 .6 .53 .53 0 0 0 .6-.2M146.7 214.6h.3M146.7 214.5l-.3 .1M147 214.6l.3 .3"/>
<path d="M147.3 215.4l-.9 1-.7 .4M147.3 214.9v.2M147.4 200.6l-.9 .9M147.5 208.3l-1 .7M147.5 202.5l-1 .4M147.5 201.7l-1 .5M147.5 208l-1 .7M147.7 210a.67 .67 0 0 1-.5 .6 .67 .67 0 0 1-.7-.3M147.8 213.4l-.6 2M147.9 206.4l-.1 2.3M147.9 206.8l.2 .3-.1 .8-.1 .1M147.9 208.6l-.2 1.5"/>
<path d="M148 208.5l.2-.4-.4 .6M148 208.6v.6M148 200.3v6.2l.2 .6-.3-.8M148 201l-.5 .7M148 209.1l.1 1.8-.3 2.5M148 200.3l.2-.4-.3 .6M148.2 207.1v1M58.5 222.3v1.9M58.5 223.8h6.6M58.5 223.5h6.6M65.1 222.3v1.9M77.4 221v.2l.4 .2h2.2"/>
<path d="M80.4 221l-.2 .4h-.2M81.1 222.3h-29v-16.5h-1.9v18.4h-13.6v1.2h-2.5v-2.4h2.5v1.2M82.9 222h2.5v1.3h17.8v12.4h-17.8v-12.4v1.2h-2.5zM85.4 233.6h17.8M85.4 231.5h17.8M85.4 229.5h17.8M85.4 227.4h17.8M85.4 225.3h17.8M94.3 220.5l.9 5.1-.9-1.5-.9 1.5zM94.3 224.1v13.3M103.2 222h2.5v2.5h-2.5zM105.7 223.3h14.9"/>
<path d="M120.6 222h2.4v2.5h-2.4zM129.5 223.3h20.9M154.6 255.3h49.7M204.3 247.8h-49.7v14.9"/>
<circle cx="66.4" cy="74.3" r="1.25"/>
<circle cx="75.3" cy="74.3" r="1.25"/>
<circle cx="89.5" cy="74.3" r="1.25"/>
<circle cx="97.8" cy="74.3" r="1.25"/>
<circle cx="125.1" cy="74.3" r="1.25"/>
<circle cx="101.5" cy="93.7" r=".19"/>
<circle cx="109.5" cy="85.3" r="2.01"/>
<circle cx="109.5" cy="85.3" r="2.35"/>
<circle cx="109.7" cy="93.7" r=".19"/>
<circle cx="119" cy="94.4" r=".28"/>
<circle cx="119.6" cy="96.7" r=".28"/>
<circle cx="120.4" cy="94.4" r=".28"/>
<circle cx="126.4" cy="89.2" r="1.25"/>
<circle cx="147.5" cy="89.2" r="1.25"/>
<circle cx="158.8" cy="89.2" r="1.25"/>
<circle cx="174.6" cy="89.2" r="1.25"/>
<circle cx="120.8" cy="115.2" r=".15"/>
<circle cx="174.6" cy="103.9" r="1.25"/>
<circle cx="174.6" cy="119.9" r="1.25"/>
<circle cx="35.3" cy="144.5" r="1.25"/>
<circle cx="156.3" cy="158.8" r=".23"/>
<circle cx="156.3" cy="154.9" r=".23"/>
<circle cx="156.3" cy="154.9" r=".19"/>
<circle cx="156.3" cy="158.8" r=".19"/>
<circle cx="157.1" cy="158.8" r=".06"/>
<circle cx="157.1" cy="154.9" r=".06"/>
<circle cx="174.6" cy="145.7" r="1.25"/>
<circle cx="35.3" cy="171.6" r="1.25"/>
<circle cx="35.3" cy="161.7" r="1.25"/>
<circle cx="67.3" cy="174.5" r=".15"/>
<circle cx="91.2" cy="164.6" r=".78"/>
<circle cx="142.8" cy="168.9" r=".53"/>
<circle cx="142.8" cy="168.9" r=".49"/>
<circle cx="142.8" cy="168.9" r=".32"/>
<circle cx="142.9" cy="166.5" r=".74"/>
<circle cx="142.9" cy="166.5" r=".7"/>
<circle cx="145.2" cy="168.8" r=".74"/>
<circle cx="145.2" cy="168.8" r=".49"/>
<circle cx="145.2" cy="168.8" r=".7"/>
<circle cx="145.2" cy="168.8" r=".32"/>
<circle cx="145.2" cy="168.8" r=".28"/>
<circle cx="145.2" cy="166.5" r=".49"/>
<circle cx="145.2" cy="166.5" r=".44"/>
<circle cx="145.2" cy="166.5" r=".23"/>
<circle cx="146.8" cy="169.8" r=".06"/>
<circle cx="147" cy="169.1" r=".32"/>
<circle cx="147" cy="167.3" r=".32"/>
<circle cx="147" cy="166.5" r=".32"/>
<circle cx="147" cy="168.2" r=".32"/>
<circle cx="174.6" cy="170.1" r="1.25"/>
<circle cx="35.3" cy="197.1" r="1.25"/>
<circle cx="55.9" cy="189.8" r=".23"/>
<circle cx="56.5" cy="187.7" r=".23"/>
<circle cx="57.2" cy="189.8" r=".23"/>
<circle cx="67.3" cy="194.4" r=".15"/>
<circle cx="35.3" cy="207" r="1.25"/>
<circle cx="107.7" cy="201.2" r=".15"/>
<circle cx="120.7" cy="201.2" r=".15"/>
<circle cx="35.3" cy="224.2" r="1.25"/>
<circle cx="84.2" cy="223.2" r="1.25"/>
<circle cx="104.4" cy="223.2" r="1.25"/>
<circle cx="121.8" cy="223.2" r="1.25"/>
</g>
<g font-size="3.5">
<text x="159.8" y="252.6">HOUSE PLAN (60' x 72')</text>
<text x="160" y="259.8">LAKSHITA SUTHAR</text>
</g>
<g font-size="2.9">
<text x="103.1" y="50.7">60'</text>
<text x="83.3" y="61.8">UP</text>
<text x="137.8" y="74.6">UP</text>
<text x="102" y="78.4">PORCH NO. 3</text>
<text x="106" y="81.9">6' DEEP</text>
<text x="68.7" y="95.4">MASTER BEDROOM</text>
<text x="73.6" y="98.8">11'-5&quot; x 15'-8&quot;</text>
<text x="139.2" y="101.9">PORCH NO. 2</text>
<text x="98.7" y="102.2">MASTER BATH</text>
<text x="100" y="105.6">10'-5&quot; x 11'-1&quot;</text>
<text x="140.5" y="105.4">11'-8&quot; DEEP</text>
<text x="128.1" y="122.9">DINING AREA</text>
<text x="128.6" y="126.4">18'-7&quot; x 10'-0&quot;</text>
<text x="71.7" y="134.9">HIS CLO.</text>
<text x="92.5" y="134.9">HER CLO.</text>
<text x="171.1" y="136.1" transform="rotate(-90 171.1 136.1)">6' DEEP</text>
<text x="70.6" y="138.4">7'-5&quot; x 5'-6&quot;</text>
<text x="92.1" y="138.4">9'-5&quot; x 5'-6&quot;</text>
<text x="167.6" y="140.1" transform="rotate(-90 167.6 140.1)">PORCH NO. 2</text>
<text x="18.6" y="149.8">72'</text>
<text x="128.9" y="161.7">13'-8&quot; x 10'-0&quot;</text>
<text x="131.5" y="158.2">KITCHEN</text>
<text x="55.1" y="165.8">11'-8&quot; x 10'-0&quot;</text>
<text x="55.4" y="162.3">BEDROOM 2</text>
<text x="91.3" y="174.8">GREAT ROOM</text>
<text x="92.1" y="178.3">16'-7&quot; x 14'-8&quot;</text>
<text x="131.2" y="178.3">12'-1&quot; x 20'-3&quot;</text>
<text x="134" y="174.8">GARAGE</text>
<text x="59" y="185.4">BATH</text>
<text x="106.5" y="185.9">D</text>
<text x="45.7" y="189.8" transform="rotate(-90 45.7 189.8)">6' DEEP</text>
<text x="92.5" y="188.7">HALL</text>
<text x="107.7" y="191.1">LAUNDRY</text>
<text x="110.3" y="186.1">W</text>
<text x="42.2" y="193.8" transform="rotate(-90 42.2 193.8)">PORCH NO. 4</text>
<text x="88.9" y="192.2">9'-2&quot; x 9'-2&quot;</text>
<text x="107.4" y="194.5">7'-2&quot; x 5'-6&quot;</text>
<text x="106.8" y="203.5">7'-2&quot; x 3'-3&quot;</text>
<text x="107.8" y="200.1">1/2 BATH</text>
<text x="55.1" y="208.2">11'-8&quot; x 10'-0&quot;</text>
<text x="55.6" y="204.7">BEDROOM 1</text>
<text x="93.9" y="214.4">PORCH NO. 1</text>
<text x="97.7" y="217.8">7' DEEP</text>
<text x="94.6" y="237.8">UP</text>
</g>
</svg>
